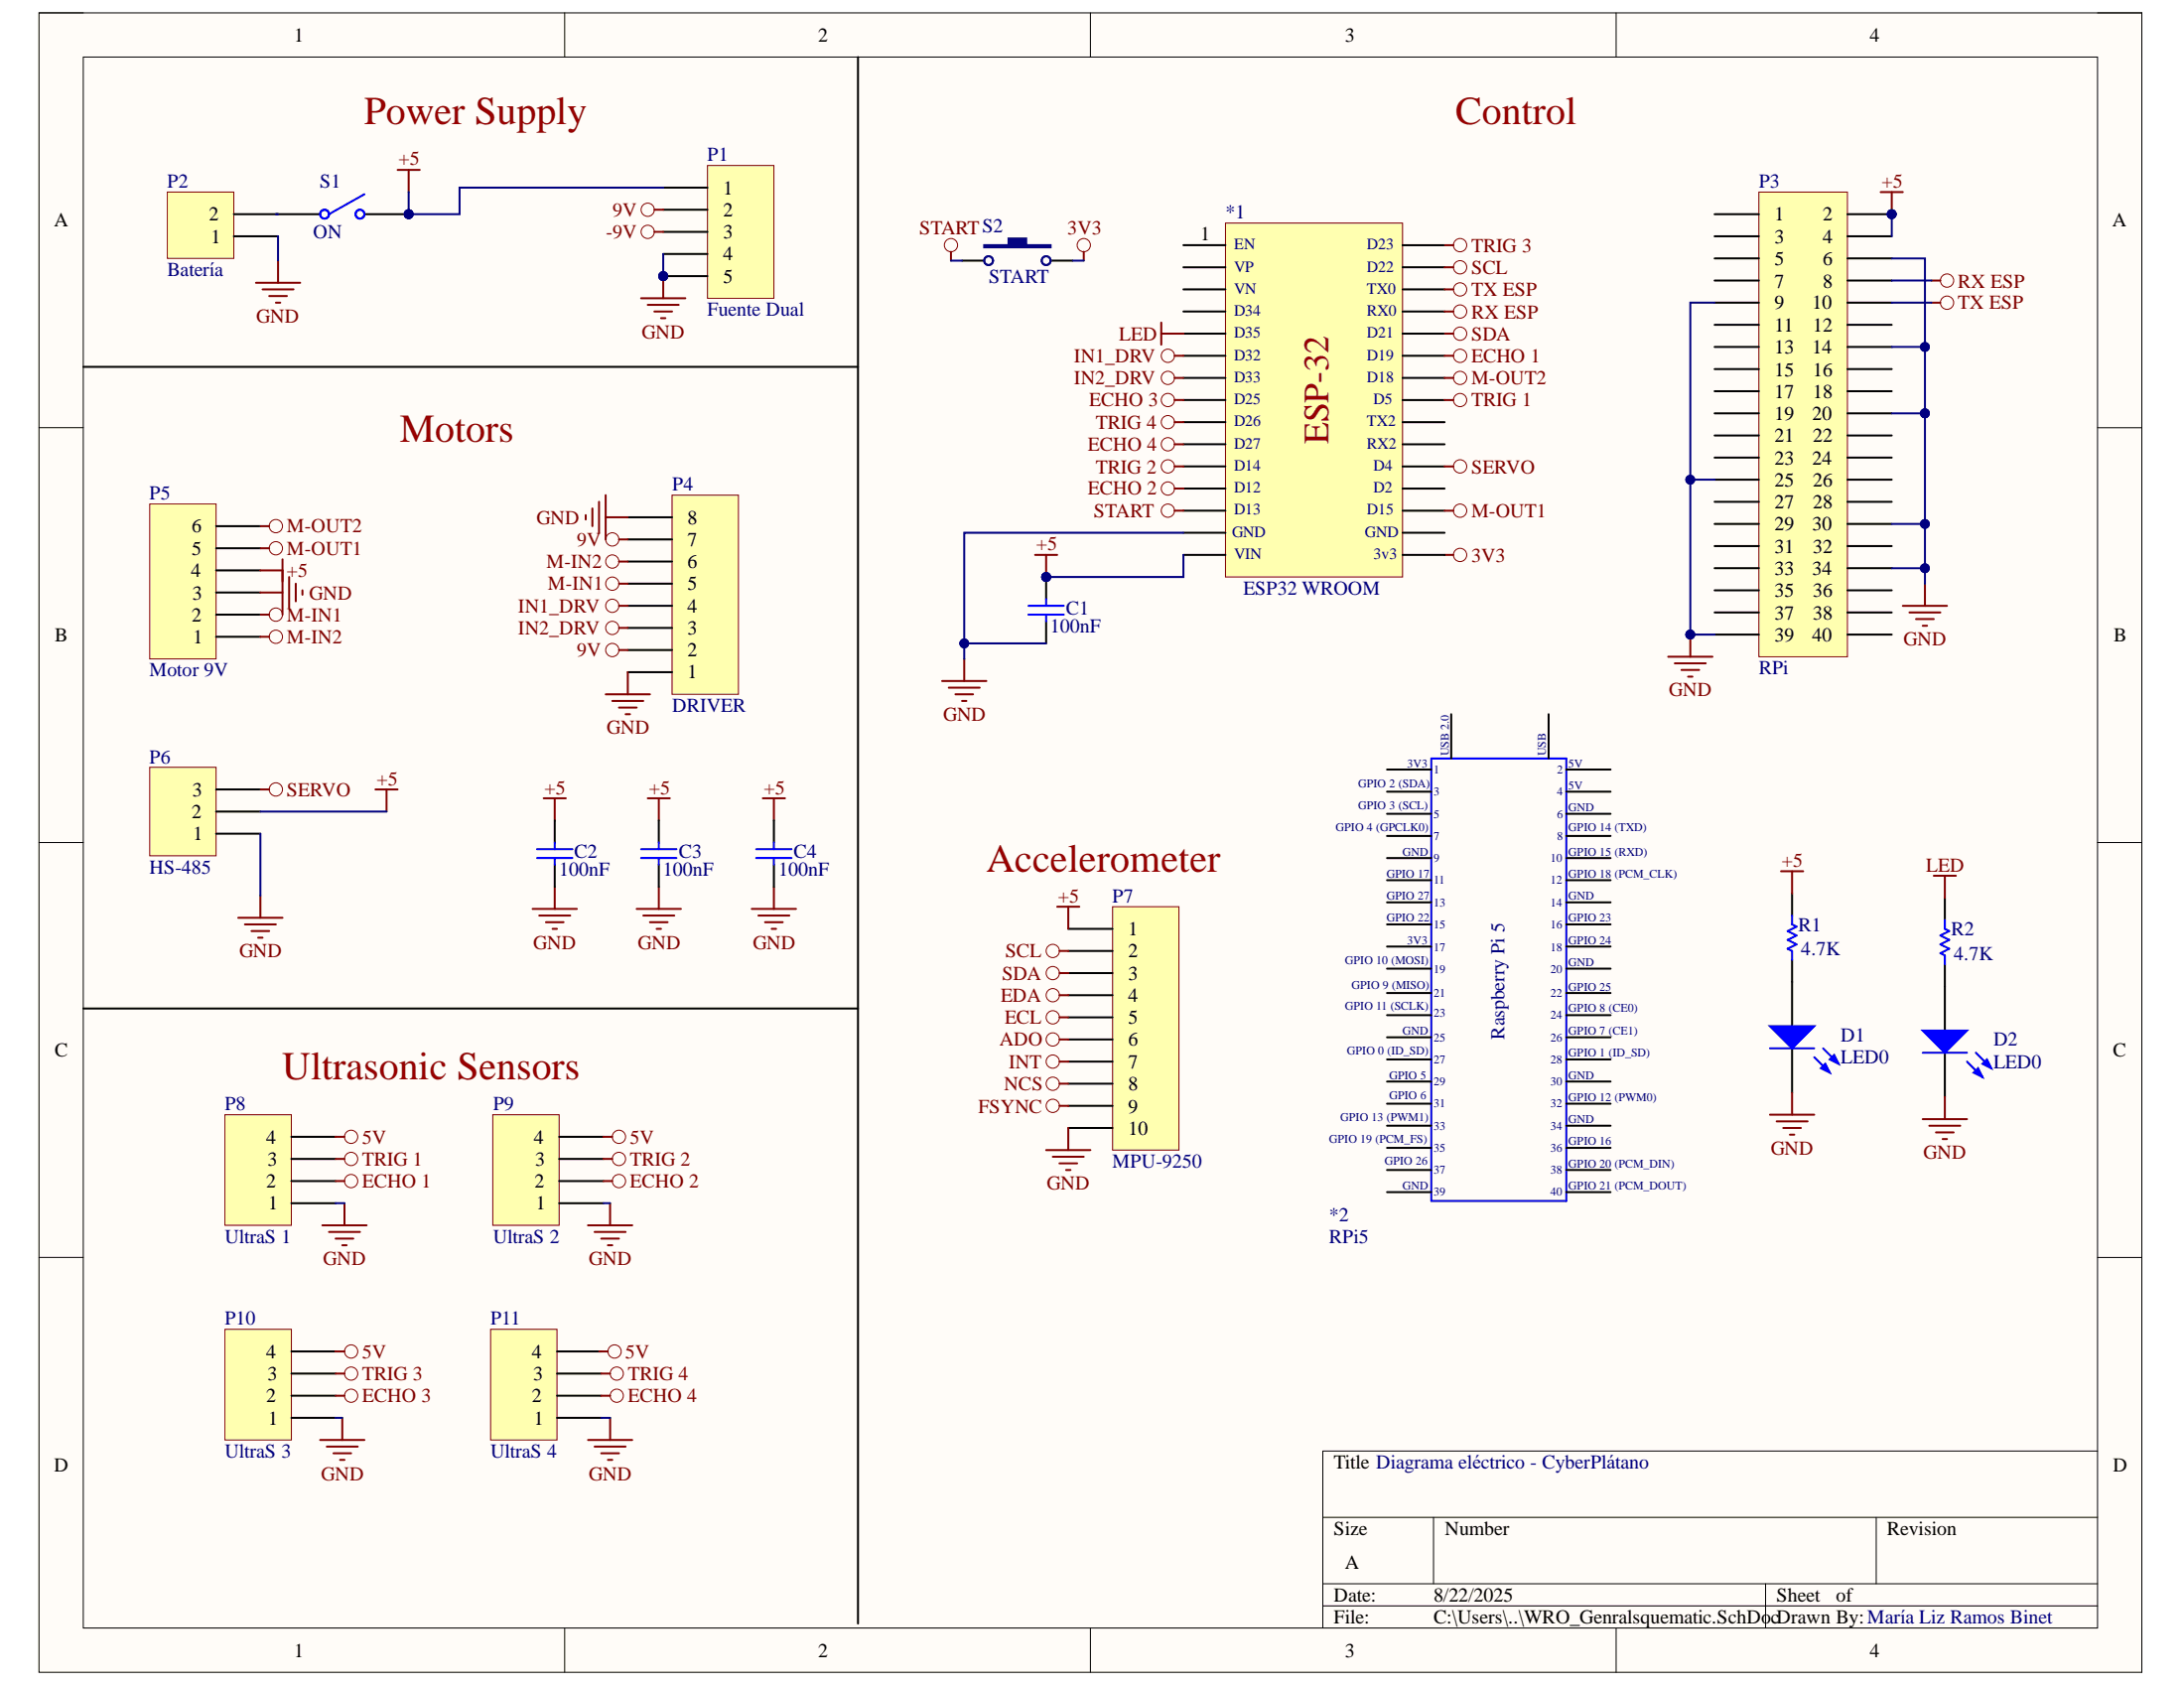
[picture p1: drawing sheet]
<svg xmlns="http://www.w3.org/2000/svg" width="279mm" height="216mm" viewBox="0 0 279 216" stroke-linecap="round" stroke-linejoin="round" font-family="sans-serif">
<path d="M5 1.6h269v212.3h-269z" fill-rule="evenodd" fill="#fffcf8"/>
<path d="M5 1.6h269v212.3h-269z" fill="none" stroke="#000" stroke-width=".13"/>
<path d="M10.7 7.3h257.6v200.9h-257.6z" fill-rule="evenodd" fill="#fffcf8"/>
<g fill="none" stroke="#000" stroke-width=".13">
<path d="M5 1.6h5.7M10.7 7.3h257.6v200.9h-257.6zM72.2 1.6v5.7M139.5 1.6v5.7M206.8 1.6v5.7M268.3 1.6h5.7v5.7M5 54.7h5.7M268.3 54.7h5.7M5 107.8h5.7M268.3 107.8h5.7M5 160.8h5.7M268.3 160.8h5.7"/>
<path d="M169.2 194.1h99.1M183.4 194.1v8.5M240 194.1v8.5M268.3 185.6h-99.1v22.6M72.2 208.2v5.7M139.5 208.2v5.7M169.2 202.6h99.1M169.2 205.4h99.1M206.8 208.2v5.7M225.9 202.6v5.6M274 208.2v5.7"/>
</g>
<path d="M21.4 24.6h8.5v8.5h-8.5z" fill-rule="evenodd" fill="#ffffb0"/>
<path d="M21.4 24.6h8.5v8.5h-8.5z" fill="none" stroke="#800000" stroke-width=".13"/>
<path d="M29.9 30.2h5.7M29.9 27.4h5.7" fill="none" stroke="#000" stroke-width=".25"/>
<path d="M32.7 36.2h5.7M33.6 37h4M34.4 37.9h2.3M35.3 38.7h.6M35.6 33.3v2.9" fill="none" stroke="#800000" stroke-width=".25"/>
<path d="M19.2 98.1h8.4v11.4h-8.4z" fill-rule="evenodd" fill="#ffffb0"/>
<path d="M19.2 98.1h8.4v11.4h-8.4z" fill="none" stroke="#800000" stroke-width=".13"/>
<path d="M27.6 106.6h5.7M27.6 103.8h5.7M27.6 101h5.7" fill="none" stroke="#000" stroke-width=".25"/>
<g fill="none" stroke="#800000" stroke-width=".25">
<path d="M30.5 117.4h5.6M31.3 118.2h4M32.2 119.1h2.2M33 119.9h.6M33.3 114.6v2.8M41.2 156.7h5.7M42.1 157.6h4M42.9 158.4h2.3M43.8 159.3h.5M44.1 153.9v2.8M75.2 156.7h5.7M76.1 157.6h3.9"/>
<path d="M76.9 158.4h2.3M77.8 159.3h.5M78.1 153.9v2.8"/>
</g>
<path d="M28.8 142.6h8.5v14.1h-8.5z" fill-rule="evenodd" fill="#ffffb0"/>
<path d="M28.8 142.6h8.5v14.1h-8.5z" fill="none" stroke="#800000" stroke-width=".13"/>
<path d="M37.3 153.9h5.6M37.3 151.1h5.6M37.3 148.2h5.6M37.3 145.4h5.6" fill="none" stroke="#000" stroke-width=".25"/>
<path d="M63 142.6h8.5v14.1h-8.5z" fill-rule="evenodd" fill="#ffffb0"/>
<path d="M63 142.6h8.5v14.1h-8.5z" fill="none" stroke="#800000" stroke-width=".13"/>
<path d="M71.5 153.9h5.7M71.5 151.1h5.7M71.5 148.2h5.7M71.5 145.4h5.7" fill="none" stroke="#000" stroke-width=".25"/>
<path d="M28.8 170h8.5v14.2h-8.5z" fill-rule="evenodd" fill="#ffffb0"/>
<path d="M28.8 170h8.5v14.2h-8.5z" fill="none" stroke="#800000" stroke-width=".13"/>
<path d="M37.3 178.5h5.6M37.3 175.7h5.6M37.3 172.9h5.6M37.3 181.3h5.6" fill="none" stroke="#000" stroke-width=".25"/>
<path d="M62.8 170h8.5v14.2h-8.5z" fill-rule="evenodd" fill="#ffffb0"/>
<g fill="none" stroke="#800000" stroke-width=".13">
<path d="M62.8 170h8.5v14.2h-8.5z"/>
<circle cx="121.7" cy="31.4" r=".85"/>
<circle cx="138.6" cy="31.4" r=".85"/>
<circle cx="35.3" cy="101" r=".85"/>
<circle cx="44.9" cy="145.4" r=".85"/>
<circle cx="44.9" cy="151.1" r=".85"/>
<circle cx="44.9" cy="148.2" r=".85"/>
<circle cx="79.2" cy="145.4" r=".85"/>
<circle cx="79.2" cy="148.2" r=".85"/>
<circle cx="79.2" cy="151.1" r=".85"/>
<circle cx="44.9" cy="175.7" r=".84"/>
<circle cx="44.9" cy="178.5" r=".84"/>
<circle cx="44.9" cy="172.9" r=".85"/>
<circle cx="78.6" cy="172.9" r=".85"/>
<circle cx="78.9" cy="175.7" r=".84"/>
<circle cx="78.9" cy="178.5" r=".84"/>
</g>
<g fill="none" stroke="#000" stroke-width=".25">
<path d="M177.4 98.4h5.7M185.7 91.3v5.7M198.1 91.3v5.7M200.4 98.4h5.6M177.4 101.3h5.7M177.4 104.1h5.7M177.4 106.9h5.7M177.4 109.8h5.7M177.4 112.6h5.7M177.4 115.4h5.7M177.4 118.2h5.7M200.4 101.3h5.6"/>
<path d="M200.4 104.1h5.6M200.4 106.9h5.6M200.4 109.8h5.6M200.4 112.6h5.6M200.4 115.4h5.6M200.4 118.2h5.6M177.4 121.1h5.7M177.4 123.9h5.7M177.4 127h5.7M177.4 129.8h5.7M177.4 132.7h5.7M177.4 135.5h5.7"/>
<path d="M177.4 138.3h5.7M200.4 121.1h5.6M200.4 123.9h5.6M200.4 127h5.6M200.4 129.8h5.6M200.4 132.7h5.6M200.4 135.5h5.6M200.4 138.3h5.6M177.4 141.2h5.7M177.4 144h5.7M177.4 146.8h5.7M177.4 149.6h5.7"/>
<path d="M177.4 152.5h5.7M200.4 141.2h5.6M200.4 144h5.6M200.4 146.8h5.6M200.4 149.6h5.6M200.4 152.5h5.6M71.3 178.5h5.6M71.3 175.7h5.6M71.3 172.9h5.6M71.3 181.3h5.6"/>
</g>
<g fill="none" stroke="#800000" stroke-width=".25">
<path d="M121.7 32.2v1.1M138.6 32.2v1.1M33.3 101h1.1M42.9 151.1h1.2M42.9 148.2h1.2M42.9 145.4h1.2M77.2 151.1h1.1M77.2 148.2h1.1M77.2 145.4h1.1M42.9 175.7h1.2M42.9 178.5h1.2M42.9 172.9h1.2"/>
<path d="M76.6 172.9h1.2M76.9 175.7h1.2M76.9 178.5h1.2M41 184.2h5.6M41.8 185h4M42.7 185.9h2.2M43.5 186.7h.6M43.8 181.3v2.9M75.2 184.2h5.7M76.1 185h3.9M76.9 185.9h2.3M77.8 186.7h.5"/>
<path d="M78.1 181.3v2.9"/>
</g>
<path d="M183.1 97h17.3v56.6h-17.3z" fill="none" stroke="#00f" stroke-width=".25"/>
<circle cx="52.3" cy="27.4" r=".57" fill="#000080"/>
<circle cx="52.3" cy="27.4" r=".57" fill="none" stroke="#000080" stroke-width=".13"/>
<path d="M35.3 27.4h5.7M46.6 27.4h5.7" fill="none" stroke="#000" stroke-width=".25"/>
<circle cx="52.3" cy="27.4" r=".57" fill="#000080"/>
<circle cx="52.3" cy="27.4" r=".57" fill="none" stroke="#000080" stroke-width=".13"/>
<g fill="none" stroke="#00f" stroke-width=".25">
<path d="M46.6 24.8l-4.5 2.6"/>
<circle cx="41.5" cy="27.4" r=".57"/>
<circle cx="46.1" cy="27.4" r=".57"/>
</g>
<path d="M123.1 33.3h2.8M134.4 33.3h2.8" fill="none" stroke="#000" stroke-width=".25"/>
<path d="M125.9 31.4h3.1v-.9h2.3v.9h3.1v.2h-8.5z" fill-rule="evenodd" fill="#11037f"/>
<g fill="none" stroke="#11037f" stroke-width=".25">
<path d="M125.9 31.4h3.1v-.9h2.3v.9h3.1v.2h-8.5z"/>
<circle cx="126.5" cy="33.3" r=".57"/>
<circle cx="133.8" cy="33.3" r=".57"/>
</g>
<path d="M50.9 21.7h2.8M52.3 21.7v2.9M184.8 71h1.1" fill="none" stroke="#800000" stroke-width=".25"/>
<circle cx="186.8" cy="71" r=".85" fill="none" stroke="#800000" stroke-width=".13"/>
<path d="M156.8 28.5h22.6v45.3h-22.6z" fill-rule="evenodd" fill="#ffffb0"/>
<g fill="none" stroke="#800000" stroke-width=".13">
<path d="M156.8 28.5h22.6v45.3h-22.6z"/>
<circle cx="186.8" cy="31.4" r=".85"/>
<circle cx="149.4" cy="51.2" r=".85"/>
<circle cx="149.4" cy="54" r=".85"/>
<circle cx="149.4" cy="59.7" r=".85"/>
<circle cx="149.4" cy="56.8" r=".85"/>
<circle cx="186.8" cy="51.2" r=".85"/>
<circle cx="186.8" cy="48.3" r=".85"/>
<circle cx="186.8" cy="45.5" r=".85"/>
<circle cx="186.8" cy="59.7" r=".85"/>
<circle cx="149.4" cy="65.3" r=".85"/>
<circle cx="149.4" cy="62.5" r=".85"/>
<circle cx="186.8" cy="65.3" r=".85"/>
</g>
<g fill="none" stroke="#000" stroke-width=".25">
<path d="M109.8 7.3v200.4M151.4 31.4h5.4M151.4 34.2h5.4M151.4 37h5.4M151.4 39.8h5.4M179.4 31.4h5.4M179.4 34.2h5.4M179.4 37h5.4M179.4 39.8h5.4M10.7 46.9h99.1M151.4 42.7h5.4M151.4 45.5h5.4"/>
<path d="M151.4 48.3h5.4M151.4 54h5.4M151.4 56.8h5.4M151.4 59.7h5.4M151.4 51.2h5.4M179.4 42.7h5.4M179.4 45.5h5.4M179.4 48.3h5.4M179.4 51.2h5.4M179.4 54h5.4M179.4 56.8h5.4M179.4 59.7h5.4"/>
<path d="M151.4 62.5h5.4M151.4 65.3h5.4M151.4 68.1h5.4M151.4 71h5.4M179.4 62.5h5.4M179.4 65.3h5.4M179.4 68.1h5.4M179.4 71h5.4M10.7 129h99.1"/>
</g>
<g fill="none" stroke="#800000" stroke-width=".25">
<path d="M184.8 31.4h1.1M150.3 59.7h1.1M150.3 51.2h1.1M150.3 54h1.1M150.3 56.8h1.1M184.8 51.2h1.1M184.8 45.5h1.1M184.8 59.7h1.1M184.8 48.3h1.1M150.3 62.5h1.1M150.3 65.3h1.1M184.8 65.3h1.1"/>
<path d="M120.5 87.1h5.7M121.4 88h3.9M122.2 88.8h2.3M123.1 89.7h.5M123.4 84.3v2.8M48 101h2.9M49.4 101v2.8"/>
</g>
<path d="M90.5 21.2h8.5v16.9h-8.5z" fill-rule="evenodd" fill="#ffffb0"/>
<g fill="none" stroke="#800000" stroke-width=".13">
<path d="M90.5 21.2h8.5v16.9h-8.5z"/>
<circle cx="82.9" cy="26.8" r=".85"/>
<circle cx="82.9" cy="29.7" r=".85"/>
</g>
<path d="M84.8 24h5.7M84.8 26.8h5.7M84.8 29.7h5.7M84.8 32.5h5.7M84.8 35.3h5.7" fill="none" stroke="#000" stroke-width=".25"/>
<path d="M82 38.1h5.7M82.9 39h3.9M83.7 39.8h2.3M83.7 26.8h1.1M83.7 29.7h1.1M84.8 35.3v2.8M84.6 40.7h.5" fill="none" stroke="#800000" stroke-width=".25"/>
<path d="M142.3 116h8.5v31.1h-8.5z" fill-rule="evenodd" fill="#ffffb0"/>
<g fill="none" stroke="#800000" stroke-width=".13">
<path d="M142.3 116h8.5v31.1h-8.5z"/>
<circle cx="186.8" cy="34.2" r=".85"/>
<circle cx="186.8" cy="42.7" r=".85"/>
<circle cx="134.7" cy="121.6" r=".85"/>
<circle cx="134.7" cy="138.6" r=".85"/>
<circle cx="134.7" cy="135.8" r=".85"/>
<circle cx="134.7" cy="124.5" r=".85"/>
<circle cx="134.7" cy="133" r=".85"/>
<circle cx="134.7" cy="127.3" r=".85"/>
<circle cx="134.7" cy="130.1" r=".85"/>
<circle cx="134.7" cy="141.4" r=".85"/>
</g>
<path d="M136.7 118.8h5.6M136.7 121.6h5.6M136.7 124.5h5.6M136.7 127.3h5.6M136.7 130.1h5.6M136.7 133h5.6M136.7 135.8h5.6M136.7 138.6h5.6M136.7 141.4h5.6M136.7 144.3h5.6" fill="none" stroke="#000" stroke-width=".25"/>
<g fill="none" stroke="#800000" stroke-width=".25">
<path d="M184.8 34.2h1.1M184.8 42.7h1.1M132.4 71h2.8M133.8 71v2.8M135.2 116h2.9M136.7 116v2.8M135.5 121.6h1.2M135.5 124.5h1.2M135.5 127.3h1.2M135.5 130.1h1.2M135.5 133h1.2M135.5 135.8h1.2"/>
<path d="M135.5 138.6h1.2M133.8 147.1h5.7M134.7 148h3.9M135.5 148.8h2.3M135.5 141.4h1.2M136.4 149.6h.5M136.7 144.3v2.8"/>
</g>
<path d="M19.2 64.5h8.4v19.8h-8.4z" fill-rule="evenodd" fill="#ffffb0"/>
<g fill="none" stroke="#800000" stroke-width=".13">
<path d="M19.2 64.5h8.4v19.8h-8.4z"/>
<circle cx="186.8" cy="39.8" r=".85"/>
<circle cx="186.8" cy="37" r=".85"/>
<circle cx="249.1" cy="35.9" r=".85"/>
<circle cx="249.1" cy="38.7" r=".85"/>
<circle cx="35.3" cy="78.6" r=".85"/>
<circle cx="35.3" cy="81.4" r=".85"/>
</g>
<path d="M27.6 78.6h5.7M27.6 75.8h5.7M27.6 73h5.7M27.6 70.1h5.7M27.6 67.3h5.7M133.8 79.5v2.8M27.6 81.4h5.7" fill="none" stroke="#000" stroke-width=".25"/>
<path d="M184.8 37h1.1M184.8 39.8h1.1M247.1 38.7h1.1M247.1 35.9h1.1M33.3 78.6h1.1M33.3 81.4h1.1" fill="none" stroke="#800000" stroke-width=".25"/>
<path d="M131.6 77.5h4.5M131.6 78.6h4.5M133.8 78.6v.9" fill="none" stroke="#00f" stroke-width=".25"/>
<path d="M86 63.3h8.5v25.5h-8.5z" fill-rule="evenodd" fill="#ffffb0"/>
<g fill="none" stroke="#800000" stroke-width=".13">
<path d="M86 63.3h8.5v25.5h-8.5z"/>
<circle cx="149.4" cy="48.3" r=".85"/>
<circle cx="149.4" cy="45.5" r=".85"/>
<circle cx="35.3" cy="70.1" r=".85"/>
<circle cx="35.3" cy="67.3" r=".85"/>
<circle cx="78.3" cy="77.5" r=".85"/>
<circle cx="78.3" cy="71.8" r=".85"/>
<circle cx="78.3" cy="69" r=".85"/>
<circle cx="78.3" cy="74.7" r=".85"/>
<circle cx="78.3" cy="80.3" r=".85"/>
<circle cx="78.3" cy="83.1" r=".85"/>
</g>
<g fill="none" stroke="#000" stroke-width=".25">
<path d="M80.3 77.5h5.7M80.3 74.7h5.7M80.3 71.8h5.7M80.3 69h5.7M80.3 66.2h5.7M80.3 86h5.7M80.3 83.1h5.7M80.3 80.3h5.7M71 104.9v2.9M71 110.6v2.8M84.3 104.9v2.9M84.3 110.6v2.8"/>
<path d="M99 104.9v2.9M99 110.6v2.8M229.3 125.6v5.7M229.3 134.1v5.6"/>
</g>
<g fill="none" stroke="#800000" stroke-width=".25">
<path d="M150.3 45.5h1.1M150.3 48.3h1.1M33.3 70.1h1.1M33.3 67.3h1.1M33.3 75.8h2.8M33.3 73h2.8M36.1 71.5v7.1M37 73.8v4M37.8 74.7v2.2M38.7 75.5v.6M74.9 65.9v.5M75.8 65v2.3"/>
<path d="M76.6 64.2v3.9M77.5 63.3v5.7M77.5 66.2h2.8M79.2 74.7h1.1M79.2 71.8h1.1M79.2 69h1.1M79.2 77.5h1.1M77.5 88.8h5.6M78.3 89.7h4M79.2 90.5h2.2M79.2 83.1h1.1M79.2 80.3h1.1"/>
<path d="M80 91.3h.6M80.3 86v2.8M68.1 116.3h5.7M69 117.1h4M69.6 102.1h2.8M69.8 118h2.3M70.7 118.8h.6M71 102.1v2.8M71 113.4v2.9M81.4 116.3h5.7M82.3 117.1h4M82.9 102.1h2.8"/>
<path d="M83.1 118h2.3M84 118.8h.6M84.3 102.1v2.8M84.3 113.4v2.9M96.2 116.3h5.6M97 117.1h4M97.6 102.1h2.8M97.9 118h2.2M98.7 118.8h.6M99 102.1v2.8M99 113.4v2.9"/>
</g>
<path d="M68.7 108.6h4.5M68.7 109.7h4.5M71 107.8v.8M71 109.7v.9M82 108.6h4.5M82 109.7h4.5M84.3 107.8v.8M84.3 109.7v.9M96.7 108.6h4.6M96.7 109.7h4.6M99 107.8v.8M99 109.7v.9" fill="none" stroke="#00f" stroke-width=".25"/>
<path d="M226.4 131.3h5.7l-2.8 2.8z" fill="#00f"/>
<path d="M226.4 131.3h5.7l-2.8 2.8zM232.1 135.2l2 2M233.2 134.1l2 2" fill="none" stroke="#00f" stroke-width=".25"/>
<path d="M232.9 136.6l.6-.5 .6 1.1z" fill="#00f"/>
<path d="M232.9 136.6l.6-.5 .6 1.1z" fill="none" stroke="#00f" stroke-width=".25"/>
<path d="M234.6 134.9l.6 1.2-1.1-.6z" fill="#00f"/>
<path d="M229.3 117.1v1.1l.5 .3-1.1 .6 1.1 .5-1.1 .6 1.1 .6-1.1 .5 .6 .3v1.2M226.4 134.1h5.7M234.6 134.9l.6 1.2-1.1-.6z" fill="none" stroke="#00f" stroke-width=".25"/>
<path d="M229.3 114.3v2.8M229.3 122.8v2.8M248.8 126.2v5.6M248.8 134.6v5.7" fill="none" stroke="#000" stroke-width=".25"/>
<path d="M227.8 111.4h2.9M229.3 111.4v2.9M229.3 139.7v2.9M226.4 142.6h5.7M227.3 143.4h4M228.1 144.3h2.3M229 145.1h.5" fill="none" stroke="#800000" stroke-width=".25"/>
<path d="M246 131.8h5.6l-2.8 2.8z" fill="#00f"/>
<path d="M246 131.8h5.6l-2.8 2.8zM251.6 135.8l2 2M252.8 134.6l1.9 2" fill="none" stroke="#00f" stroke-width=".25"/>
<path d="M252.5 137.2l.6-.6 .5 1.2z" fill="#00f"/>
<path d="M252.5 137.2l.6-.6 .5 1.2z" fill="none" stroke="#00f" stroke-width=".25"/>
<path d="M253.6 136.1l.6-.6 .5 1.1z" fill="#00f"/>
<path d="M248.8 117.7v1.1l.6 .3-1.2 .5 1.2 .6-1.2 .6 1.2 .5-1.2 .6 .6 .3v1.1M246 134.6h5.6M253.6 136.1l.6-.6 .5 1.1z" fill="none" stroke="#00f" stroke-width=".25"/>
<path d="M248.8 114.8v2.9M248.8 123.3v2.9" fill="none" stroke="#000" stroke-width=".25"/>
<path d="M148.6 41.3v2.8M148.6 42.7h2.8M247.4 112h2.8M248.8 112v2.8M246 143.1h5.6M246.8 144h4M247.7 144.8h2.2M248.5 145.7h.6M248.8 140.3v2.8" fill="none" stroke="#800000" stroke-width=".25"/>
<circle cx="242" cy="27.4" r=".57" fill="#000080"/>
<circle cx="242" cy="27.4" r=".57" fill="none" stroke="#000080" stroke-width=".13"/>
<path d="M225 24.6h11.3v59.4h-11.3z" fill-rule="evenodd" fill="#ffffb0"/>
<path d="M225 24.6h11.3v59.4h-11.3z" fill="none" stroke="#800000" stroke-width=".13"/>
<path d="M219.3 27.4h5.7M236.3 27.4h5.7" fill="none" stroke="#000" stroke-width=".25"/>
<circle cx="242" cy="27.4" r=".57" fill="#000080"/>
<circle cx="242" cy="27.4" r=".57" fill="none" stroke="#000080" stroke-width=".13"/>
<g fill="none" stroke="#000" stroke-width=".25">
<path d="M219.3 30.2h5.7M219.3 33.1h5.7M219.3 35.9h5.7M219.3 38.7h5.7M236.3 30.2h5.7M236.3 33.1h5.7M236.3 35.9h5.7M236.3 38.7h5.7M219.3 41.5h5.7M219.3 44.4h5.7M219.3 47.2h5.7M219.3 50h5.7"/>
<path d="M219.3 52.9h5.7M219.3 55.7h5.7M219.3 58.5h5.7M236.3 41.5h5.7M236.3 44.4h5.7M236.3 47.2h5.7M236.3 50h5.7M236.3 52.9h5.7M236.3 55.7h5.7M236.3 58.5h5.7M219.3 61.4h5.7M219.3 64.2h5.7"/>
<path d="M219.3 67h5.7M219.3 69.8h5.7M219.3 72.7h5.7M219.3 75.5h5.7M219.3 78.3h5.7M236.3 61.4h5.7M236.3 64.2h5.7M236.3 67h5.7M236.3 69.8h5.7M236.3 72.7h5.7M236.3 75.5h5.7M236.3 78.3h5.7"/>
<path d="M219.3 81.2h5.7M236.3 81.2h5.7"/>
</g>
<path d="M213.4 84h5.7M214.3 84.8h3.9M215.1 85.7h2.3M216 86.5h.5M216.2 81.2v2.8" fill="none" stroke="#800000" stroke-width=".25"/>
<circle cx="216.2" cy="81.2" r=".57" fill="#000080"/>
<circle cx="216.2" cy="81.2" r=".57" fill="none" stroke="#000080" stroke-width=".13"/>
<path d="M240.6 24.6h2.8M242 24.6v2.8M243.4 77.5h5.7M244.3 78.3h3.9M245.1 79.2h2.3M246.3 74.7v2.8M246 80h.5" fill="none" stroke="#800000" stroke-width=".25"/>
<circle cx="242" cy="27.4" r=".57" fill="#000080"/>
<circle cx="242" cy="27.4" r=".57" fill="none" stroke="#000080" stroke-width=".13"/>
<path d="M35.3 27.4h.3M35.6 30.2v3.1M52.3 24.6v2.8M121.7 33.3h1.4M137.2 33.3h1.4M42.9 153.9h1.2M77.2 153.9h.9M42.9 181.3h.9M76.9 181.3h1.2" fill="none" stroke="#000080" stroke-width=".25"/>
<circle cx="52.3" cy="27.4" r=".57" fill="#000080"/>
<circle cx="52.3" cy="27.4" r=".57" fill="none" stroke="#000080" stroke-width=".13"/>
<path d="M151.4 68.1h-28v16.2" fill="none" stroke="#000080" stroke-width=".25"/>
<circle cx="123.4" cy="82.3" r=".57" fill="#000080"/>
<circle cx="123.4" cy="82.3" r=".57" fill="none" stroke="#000080" stroke-width=".13"/>
<path d="M84.8 24h-26v3.4h-6.5M151.4 71v2.8h-17.6M33.3 106.6v8M33.3 103.8h16.1" fill="none" stroke="#000080" stroke-width=".25"/>
<circle cx="52.3" cy="27.4" r=".57" fill="#000080"/>
<circle cx="52.3" cy="27.4" r=".57" fill="none" stroke="#000080" stroke-width=".13"/>
<path d="M84.8 32.5v2.8M123.4 82.3h10.4" fill="none" stroke="#000080" stroke-width=".25"/>
<circle cx="123.4" cy="82.3" r=".57" fill="#000080"/>
<circle cx="123.4" cy="82.3" r=".57" fill="none" stroke="#000080" stroke-width=".13"/>
<path d="M216.2 81.2h3.1" fill="none" stroke="#000080" stroke-width=".25"/>
<circle cx="216.2" cy="81.2" r=".57" fill="#000080"/>
<circle cx="216.2" cy="81.2" r=".57" fill="none" stroke="#000080" stroke-width=".13"/>
<path d="M216.2 61.4v19.8" fill="none" stroke="#000080" stroke-width=".25"/>
<circle cx="216.2" cy="81.2" r=".57" fill="#000080"/>
<circle cx="216.2" cy="81.2" r=".57" fill="none" stroke="#000080" stroke-width=".13"/>
<circle cx="216.2" cy="61.4" r=".57" fill="#000080"/>
<circle cx="216.2" cy="61.4" r=".57" fill="none" stroke="#000080" stroke-width=".13"/>
<path d="M242 44.4h4.3" fill="none" stroke="#000080" stroke-width=".25"/>
<circle cx="246.3" cy="44.4" r=".57" fill="#000080"/>
<circle cx="246.3" cy="44.4" r=".57" fill="none" stroke="#000080" stroke-width=".13"/>
<path d="M242 52.9h4.3" fill="none" stroke="#000080" stroke-width=".25"/>
<circle cx="246.3" cy="52.9" r=".57" fill="#000080"/>
<circle cx="246.3" cy="52.9" r=".57" fill="none" stroke="#000080" stroke-width=".13"/>
<path d="M246.3 52.9v14.1" fill="none" stroke="#000080" stroke-width=".25"/>
<circle cx="246.3" cy="67" r=".57" fill="#000080"/>
<circle cx="246.3" cy="67" r=".57" fill="none" stroke="#000080" stroke-width=".13"/>
<circle cx="246.3" cy="52.9" r=".57" fill="#000080"/>
<circle cx="246.3" cy="52.9" r=".57" fill="none" stroke="#000080" stroke-width=".13"/>
<path d="M242 27.4v2.8" fill="none" stroke="#000080" stroke-width=".25"/>
<circle cx="242" cy="27.4" r=".57" fill="#000080"/>
<circle cx="242" cy="27.4" r=".57" fill="none" stroke="#000080" stroke-width=".13"/>
<path d="M219.3 38.7h-3.1v22.7h3.1" fill="none" stroke="#000080" stroke-width=".25"/>
<circle cx="216.2" cy="61.4" r=".57" fill="#000080"/>
<circle cx="216.2" cy="61.4" r=".57" fill="none" stroke="#000080" stroke-width=".13"/>
<path d="M242 72.7h4.3v2" fill="none" stroke="#000080" stroke-width=".25"/>
<circle cx="246.3" cy="72.7" r=".57" fill="#000080"/>
<circle cx="246.3" cy="72.7" r=".57" fill="none" stroke="#000080" stroke-width=".13"/>
<path d="M242 67h4.3v5.7" fill="none" stroke="#000080" stroke-width=".25"/>
<circle cx="246.3" cy="67" r=".57" fill="#000080"/>
<circle cx="246.3" cy="67" r=".57" fill="none" stroke="#000080" stroke-width=".13"/>
<circle cx="246.3" cy="72.7" r=".57" fill="#000080"/>
<circle cx="246.3" cy="72.7" r=".57" fill="none" stroke="#000080" stroke-width=".13"/>
<path d="M242 33.1h4.3v19.8M242 35.9h5.1M242 38.7h5.1" fill="none" stroke="#000080" stroke-width=".25"/>
<circle cx="246.3" cy="44.4" r=".57" fill="#000080"/>
<circle cx="246.3" cy="44.4" r=".57" fill="none" stroke="#000080" stroke-width=".13"/>
<circle cx="246.3" cy="52.9" r=".57" fill="#000080"/>
<circle cx="246.3" cy="52.9" r=".57" fill="none" stroke="#000080" stroke-width=".13"/>
<g font-size="5.1" fill="#980000">
<text x="46.6" y="15.8">Power Supply</text>
<text x="186.2" y="15.8">Control</text>
<text x="51.2" y="56.5">Motors</text>
<text x="126.2" y="111.5">Accelerometer</text>
<text x="36.1" y="138.1">Ultrasonic Sensors</text>
</g>
<text font-size="4.6" fill="#900" x="170" y="56.8" transform="rotate(-90 170 56.8)">ESP-32</text>
<text font-size="3.9" fill="#000080" x="133.4" y="76.1">PIC102</text>
<g font-size="2.5">
<text x="37.6" y="5.3">1</text>
<text x="104.7" y="5.3">2</text>
<text x="172.1" y="5.3">3</text>
<text x="239.2" y="5.3">4</text>
<text x="6.9" y="29">A</text>
<text x="26.7" y="28.2">2</text>
<text x="92.5" y="24.9">1</text>
<text x="92.5" y="27.6">2</text>
<text x="227" y="28.2">1</text>
<text x="233.2" y="28.2">2</text>
<text x="270.2" y="29">A</text>
<text x="27" y="31.1">1</text>
<text x="92.5" y="30.5">3</text>
<text x="92.5" y="33.3">4</text>
<text x="153.6" y="30.8">1</text>
<text x="227" y="31.1">3</text>
<text x="227" y="33.9">5</text>
<text x="233.2" y="31.1">4</text>
<text x="233.2" y="33.9">6</text>
<text x="92.5" y="36.2">5</text>
<text x="227" y="36.8">7</text>
<text x="227" y="39.6">9</text>
<text x="231.9" y="39.6">10</text>
<text x="233.2" y="36.8">8</text>
<text x="227" y="42.4">11</text>
<text x="227" y="45.2">13</text>
<text x="231.9" y="45.2">14</text>
<text x="231.9" y="42.4">12</text>
<text x="227" y="48.1">15</text>
<text x="227" y="50.9">17</text>
<text x="227" y="53.8">19</text>
<text x="231.9" y="53.8">20</text>
<text x="231.9" y="48.1">16</text>
<text x="231.9" y="50.9">18</text>
<text x="227" y="56.5">21</text>
<text x="227" y="59.4">23</text>
<text x="231.9" y="59.4">24</text>
<text x="231.9" y="56.5">22</text>
<text x="227" y="62.2">25</text>
<text x="227" y="65.1">27</text>
<text x="231.9" y="62.2">26</text>
<text x="231.9" y="65.1">28</text>
<text x="24.5" y="71">5</text>
<text x="24.5" y="68.1">6</text>
<text x="87.9" y="69.8">7</text>
<text x="87.9" y="67">8</text>
<text x="227" y="67.9">29</text>
<text x="227" y="70.7">31</text>
<text x="231.9" y="67.9">30</text>
<text x="231.9" y="70.7">32</text>
<text x="24.4" y="73.8">4</text>
<text x="24.6" y="76.7">3</text>
<text x="87.9" y="75.5">5</text>
<text x="87.9" y="72.7">6</text>
<text x="227" y="73.5">33</text>
<text x="227" y="76.3">35</text>
<text x="231.9" y="73.5">34</text>
<text x="231.9" y="76.3">36</text>
<text x="7" y="82.1">B</text>
<text x="24.5" y="79.4">2</text>
<text x="24.7" y="82.3">1</text>
<text x="87.9" y="81.1">3</text>
<text x="87.9" y="78.3">4</text>
<text x="227" y="79.2">37</text>
<text x="227" y="82">39</text>
<text x="231.9" y="82">40</text>
<text x="231.9" y="79.2">38</text>
<text x="270.4" y="82.1">B</text>
<text x="87.9" y="86.8">1</text>
<text x="87.9" y="84">2</text>
<text x="24.6" y="101.8">3</text>
<text x="24.5" y="104.6">2</text>
<text x="24.7" y="107.5">1</text>
<text x="144.3" y="119.7">1</text>
<text x="144.3" y="122.5">2</text>
<text x="144.3" y="125.3">3</text>
<text x="144.3" y="128.1">4</text>
<text x="144.3" y="131">5</text>
<text x="7" y="135.1">C</text>
<text x="144.3" y="133.8">6</text>
<text x="144.3" y="136.7">7</text>
<text x="270.3" y="135.1">C</text>
<text x="144.3" y="139.4">8</text>
<text x="144.3" y="142.3">9</text>
<text x="34.1" y="146.3">4</text>
<text x="34.2" y="149.1">3</text>
<text x="68.3" y="146.3">4</text>
<text x="68.5" y="149.1">3</text>
<text x="144.3" y="145.1">10</text>
<text x="34.1" y="152">2</text>
<text x="34.3" y="154.7">1</text>
<text x="68.4" y="152">2</text>
<text x="68.6" y="154.7">1</text>
<text x="34.1" y="173.8">4</text>
<text x="68.1" y="173.8">4</text>
<text x="34.1" y="179.3">2</text>
<text x="34.2" y="176.5">3</text>
<text x="68.1" y="179.3">2</text>
<text x="68.2" y="176.5">3</text>
<text x="34.3" y="182.2">1</text>
<text x="68.3" y="182.2">1</text>
<text x="6.9" y="188.2">D</text>
<text x="170.6" y="187.9">Title Diagrama eléctrico - CyberPlátano</text>
<text x="270.3" y="188.2">D</text>
<text x="170.6" y="196.3">Size</text>
<text x="184.8" y="196.3">Number</text>
<text x="241.4" y="196.3">Revision</text>
<text x="172.1" y="200.6">A</text>
<text x="170.6" y="204.9">Date:</text>
<text x="170.6" y="207.6">File:</text>
<text x="183.4" y="204.9">8/22/2025</text>
<text x="183.4" y="207.6">C:\Users\..\WRO_Genralsquematic.SchDocDrawn By:María Liz Ramos Binet</text>
<text x="227.3" y="204.9">Sheet</text>
<text x="234.9" y="204.9">of</text>
<text x="37.6" y="211.9">1</text>
<text x="104.7" y="211.9">2</text>
<text x="172.1" y="211.9">3</text>
<text x="239.2" y="211.9">4</text>
</g>
<g font-size="2.5" fill="#800000">
<text x="51" y="21.1">+5</text>
<text x="78.4" y="27.6">9V</text>
<text x="117.6" y="29.9">STARTS2</text>
<text x="136.6" y="29.9">3V3</text>
<text x="240.7" y="24">+5</text>
<text x="77.5" y="30.5">-9V</text>
<text x="188.2" y="32.2">TRIG 3</text>
<text x="188.2" y="35.1">SCL</text>
<text x="32.8" y="41.2">GND</text>
<text x="188.2" y="37.9">TX ESP</text>
<text x="188.2" y="40.7">RX ESP</text>
<text x="250.5" y="39.6">TX ESP</text>
<text x="250.5" y="36.8">RX ESP</text>
<text x="82.1" y="43.3">GND</text>
<text x="137.4" y="46.4">IN1_DRV</text>
<text x="143.2" y="43.5">LED</text>
<text x="188.2" y="46.4">ECHO 1</text>
<text x="188.2" y="43.5">SDA</text>
<text x="137.4" y="49.2">IN2_DRV</text>
<text x="139.3" y="52">ECHO 3</text>
<text x="188.2" y="52">TRIG 1</text>
<text x="188.2" y="49.2">M-OUT2</text>
<text x="139.2" y="57.6">ECHO 4</text>
<text x="140.2" y="54.9">TRIG 4</text>
<text x="139.2" y="63.3">ECHO 2</text>
<text x="140.2" y="60.5">TRIG 2</text>
<text x="188.2" y="60.5">SERVO</text>
<text x="36.7" y="71">M-OUT1</text>
<text x="36.7" y="68.1">M-OUT2</text>
<text x="68.7" y="67">GND</text>
<text x="73.8" y="69.8">9V</text>
<text x="132.6" y="70.4">+5</text>
<text x="139.9" y="66.2">START</text>
<text x="188.2" y="71.8">3V3</text>
<text x="188.2" y="66.2">M-OUT1</text>
<text x="36.7" y="73.8">+5</text>
<text x="39.6" y="76.7">GND</text>
<text x="69.9" y="72.7">M-IN2</text>
<text x="70.1" y="75.5">M-IN1</text>
<text x="36.7" y="79.4">M-IN1</text>
<text x="36.7" y="82.3">M-IN2</text>
<text x="66.3" y="78.3">IN1_DRV</text>
<text x="66.3" y="81.1">IN2_DRV</text>
<text x="243.5" y="82.6">GND</text>
<text x="73.8" y="84">9V</text>
<text x="213.5" y="89.1">GND</text>
<text x="77.6" y="93.9">GND</text>
<text x="120.7" y="92.2">GND</text>
<text x="36.7" y="101.8">SERVO</text>
<text x="48.2" y="100.4">+5</text>
<text x="69.7" y="101.6">+5</text>
<text x="83" y="101.6">+5</text>
<text x="97.7" y="101.6">+5</text>
<text x="228" y="110.9">+5</text>
<text x="246.4" y="111.5">LED</text>
<text x="135.4" y="115.4">+5</text>
<text x="30.6" y="122.5">GND</text>
<text x="68.2" y="121.4">GND</text>
<text x="81.6" y="121.4">GND</text>
<text x="96.3" y="121.4">GND</text>
<text x="128.2" y="125.3">SDA</text>
<text x="128.6" y="122.5">SCL</text>
<text x="128" y="128.1">EDA</text>
<text x="128.5" y="131">ECL</text>
<text x="127.8" y="133.8">ADO</text>
<text x="129" y="136.7">INT</text>
<text x="125.1" y="142.3">FSYNC</text>
<text x="128.4" y="139.4">NCS</text>
<text x="46.3" y="149.1">TRIG 1</text>
<text x="46.3" y="146.3">5V</text>
<text x="80.6" y="149.1">TRIG 2</text>
<text x="80.6" y="146.3">5V</text>
<text x="226.5" y="147.6">GND</text>
<text x="246.1" y="148.2">GND</text>
<text x="46.3" y="152">ECHO 1</text>
<text x="80.6" y="152">ECHO 2</text>
<text x="133.9" y="152.2">GND</text>
<text x="41.3" y="161.8">GND</text>
<text x="75.3" y="161.8">GND</text>
<text x="46.3" y="173.8">5V</text>
<text x="80" y="173.8">5V</text>
<text x="46.3" y="176.5">TRIG 3</text>
<text x="46.3" y="179.3">ECHO 3</text>
<text x="80.3" y="176.5">TRIG 4</text>
<text x="80.3" y="179.3">ECHO 4</text>
<text x="41.1" y="189.3">GND</text>
<text x="75.3" y="189.3">GND</text>
</g>
<g font-size="2.5" fill="#000080">
<text x="90.5" y="20.6">P1</text>
<text x="21.4" y="24">P2</text>
<text x="40.9" y="24">S1</text>
<text x="156.8" y="28">*1</text>
<text x="225" y="24">P3</text>
<text x="21.4" y="35.3">Batería</text>
<text x="40.1" y="30.5">ON</text>
<text x="90.5" y="40.4">Fuente Dual</text>
<text x="126.5" y="36.2">START</text>
<text x="19.1" y="63.9">P5</text>
<text x="86" y="62.8">P4</text>
<text x="159.1" y="76.1">ESP32 WROOM</text>
<text x="134.4" y="80.9">100nF</text>
<text x="136.4" y="78.6">C1</text>
<text x="19.1" y="86.5">Motor 9V</text>
<text x="225" y="86.3">RPi</text>
<text x="86" y="91.1">DRIVER</text>
<text x="19.1" y="97.6">P6</text>
<text x="19.1" y="111.7">HS-485</text>
<text x="71.5" y="112">100nF</text>
<text x="73.5" y="109.8">C2</text>
<text x="84.8" y="112">100nF</text>
<text x="86.8" y="109.8">C3</text>
<text x="99.6" y="112">100nF</text>
<text x="101.6" y="109.8">C4</text>
<text x="142.3" y="115.4">P7</text>
<text x="230.1" y="119.1">R1</text>
<text x="249.6" y="119.7">R2</text>
<text x="230.4" y="122.2">4.7K</text>
<text x="249.9" y="122.8">4.7K</text>
<text x="192.4" y="132.9" transform="rotate(-90 192.4 132.9)">Raspberry Pi 5</text>
<text x="235.5" y="133.3">D1</text>
<text x="235.5" y="136.1">LED0</text>
<text x="255" y="133.8">D2</text>
<text x="255" y="136.7">LED0</text>
<text x="28.7" y="142">P8</text>
<text x="63.1" y="142">P9</text>
<text x="142.3" y="149.4">MPU-9250</text>
<text x="28.7" y="159">UltraS 1</text>
<text x="63.1" y="159">UltraS 2</text>
<text x="170" y="156.2">*2</text>
<text x="170" y="159">RPi5</text>
<text x="28.7" y="169.4">P10</text>
<text x="62.7" y="169.4">P11</text>
<text x="28.7" y="186.4">UltraS 3</text>
<text x="62.7" y="186.4">UltraS 4</text>
</g>
<g font-size="2" fill="#000080">
<text x="157.9" y="34.7">VP</text>
<text x="157.9" y="31.9">EN</text>
<text x="174.9" y="34.7">D22</text>
<text x="174.9" y="31.9">D23</text>
<text x="157.9" y="40.4">D34</text>
<text x="157.9" y="37.5">VN</text>
<text x="174.9" y="40.4">RX0</text>
<text x="174.9" y="37.5">TX0</text>
<text x="157.9" y="46.1">D32</text>
<text x="157.9" y="43.2">D35</text>
<text x="174.9" y="46.1">D19</text>
<text x="174.9" y="43.2">D21</text>
<text x="157.9" y="51.7">D25</text>
<text x="157.9" y="48.9">D33</text>
<text x="174.9" y="48.9">D18</text>
<text x="175.7" y="51.7">D5</text>
<text x="157.9" y="57.4">D27</text>
<text x="157.9" y="54.5">D26</text>
<text x="174.9" y="57.4">RX2</text>
<text x="174.9" y="54.5">TX2</text>
<text x="157.9" y="65.8">D13</text>
<text x="157.9" y="63.1">D12</text>
<text x="157.9" y="60.2">D14</text>
<text x="174.9" y="65.8">D15</text>
<text x="175.7" y="63.1">D2</text>
<text x="175.7" y="60.2">D4</text>
<text x="157.6" y="68.7">GND</text>
<text x="157.9" y="71.5">VIN</text>
<text x="174.6" y="68.7">GND</text>
<text x="175.7" y="71.5">3v3</text>
</g>
<g font-size="1.5" fill="#000080">
<text x="173.8" y="100.7">GPIO 2 (SDA)</text>
<text x="180" y="98.1">3V3</text>
<text x="183.4" y="99">1</text>
<text x="183.4" y="101.8">3</text>
<text x="185.3" y="96.7" transform="rotate(-90 185.3 96.7)">USB 2.0</text>
<text x="197.8" y="96.7" transform="rotate(-90 197.8 96.7)">USB</text>
<text x="199.2" y="99">2</text>
<text x="199.2" y="101.8">4</text>
<text x="200.7" y="98.1">5V</text>
<text x="200.7" y="100.9">5V</text>
<text x="170.9" y="106.3">GPIO 4 (GPCLK0)</text>
<text x="173.8" y="103.4">GPIO 3 (SCL)</text>
<text x="183.4" y="104.6">5</text>
<text x="183.4" y="107.4">7</text>
<text x="199.2" y="104.6">6</text>
<text x="199.2" y="107.4">8</text>
<text x="200.7" y="103.8">GND</text>
<text x="200.7" y="106.3">GPIO 14 (TXD)</text>
<text x="177.4" y="112.2">GPIO 17</text>
<text x="179.4" y="109.4">GND</text>
<text x="183.4" y="110.3">9</text>
<text x="183.4" y="113.1">11</text>
<text x="198.4" y="110.3">10</text>
<text x="198.4" y="113.1">12</text>
<text x="200.7" y="109.4">GPIO 15 (RXD)</text>
<text x="200.7" y="112.2">GPIO 18 (PCM_CLK)</text>
<text x="177.4" y="115.1">GPIO 27</text>
<text x="177.4" y="117.9">GPIO 22</text>
<text x="183.4" y="116">13</text>
<text x="183.4" y="118.7">15</text>
<text x="198.4" y="116">14</text>
<text x="198.4" y="118.7">16</text>
<text x="200.7" y="115.1">GND</text>
<text x="200.7" y="117.9">GPIO 23</text>
<text x="172.1" y="123.3">GPIO 10 (MOSI)</text>
<text x="180" y="120.8">3V3</text>
<text x="183.4" y="121.6">17</text>
<text x="183.4" y="124.4">19</text>
<text x="198.4" y="121.6">18</text>
<text x="198.4" y="124.4">20</text>
<text x="200.7" y="120.8">GPIO 24</text>
<text x="200.7" y="123.6">GND</text>
<text x="172.1" y="129.2">GPIO 11 (SCLK)</text>
<text x="172.9" y="126.4">GPIO 9 (MISO)</text>
<text x="183.4" y="127.5">21</text>
<text x="183.4" y="130.1">23</text>
<text x="198.4" y="127.5">22</text>
<text x="198.4" y="130.3">24</text>
<text x="200.7" y="126.7">GPIO 25</text>
<text x="200.7" y="129.5">GPIO 8 (CE0)</text>
<text x="172.3" y="134.9">GPIO 0 (ID_SD)</text>
<text x="179.4" y="132.3">GND</text>
<text x="183.4" y="133.2">25</text>
<text x="183.4" y="136">27</text>
<text x="198.4" y="133.2">26</text>
<text x="198.4" y="136">28</text>
<text x="200.7" y="132.3">GPIO 7 (CE1)</text>
<text x="200.7" y="135.1">GPIO 1 (ID_SD)</text>
<text x="171.5" y="143.3">GPIO 13 (PWM1)</text>
<text x="177.7" y="138">GPIO 5</text>
<text x="177.7" y="140.5">GPIO 6</text>
<text x="183.4" y="138.9">29</text>
<text x="183.4" y="141.6">31</text>
<text x="198.4" y="138.9">30</text>
<text x="198.4" y="141.6">32</text>
<text x="200.7" y="138">GND</text>
<text x="200.7" y="140.8">GPIO 12 (PWM0)</text>
<text x="200.7" y="143.7">GND</text>
<text x="170" y="146.2">GPIO 19 (PCM_FS)</text>
<text x="177.1" y="149">GPIO 26</text>
<text x="183.4" y="144.5">33</text>
<text x="183.4" y="147.3">35</text>
<text x="198.4" y="144.5">34</text>
<text x="198.4" y="147.3">36</text>
<text x="200.7" y="146.5">GPIO 16</text>
<text x="200.7" y="149.3">GPIO 20 (PCM_DIN)</text>
<text x="179.4" y="152.1">GND</text>
<text x="183.4" y="150.2">37</text>
<text x="183.4" y="153">39</text>
<text x="198.4" y="150.2">38</text>
<text x="198.4" y="153">40</text>
<text x="200.7" y="152.1">GPIO 21 (PCM_DOUT)</text>
</g>
<text font-size="1.4" fill="#000080" x="84.3" y="35.6">PIP105</text>
</svg>
